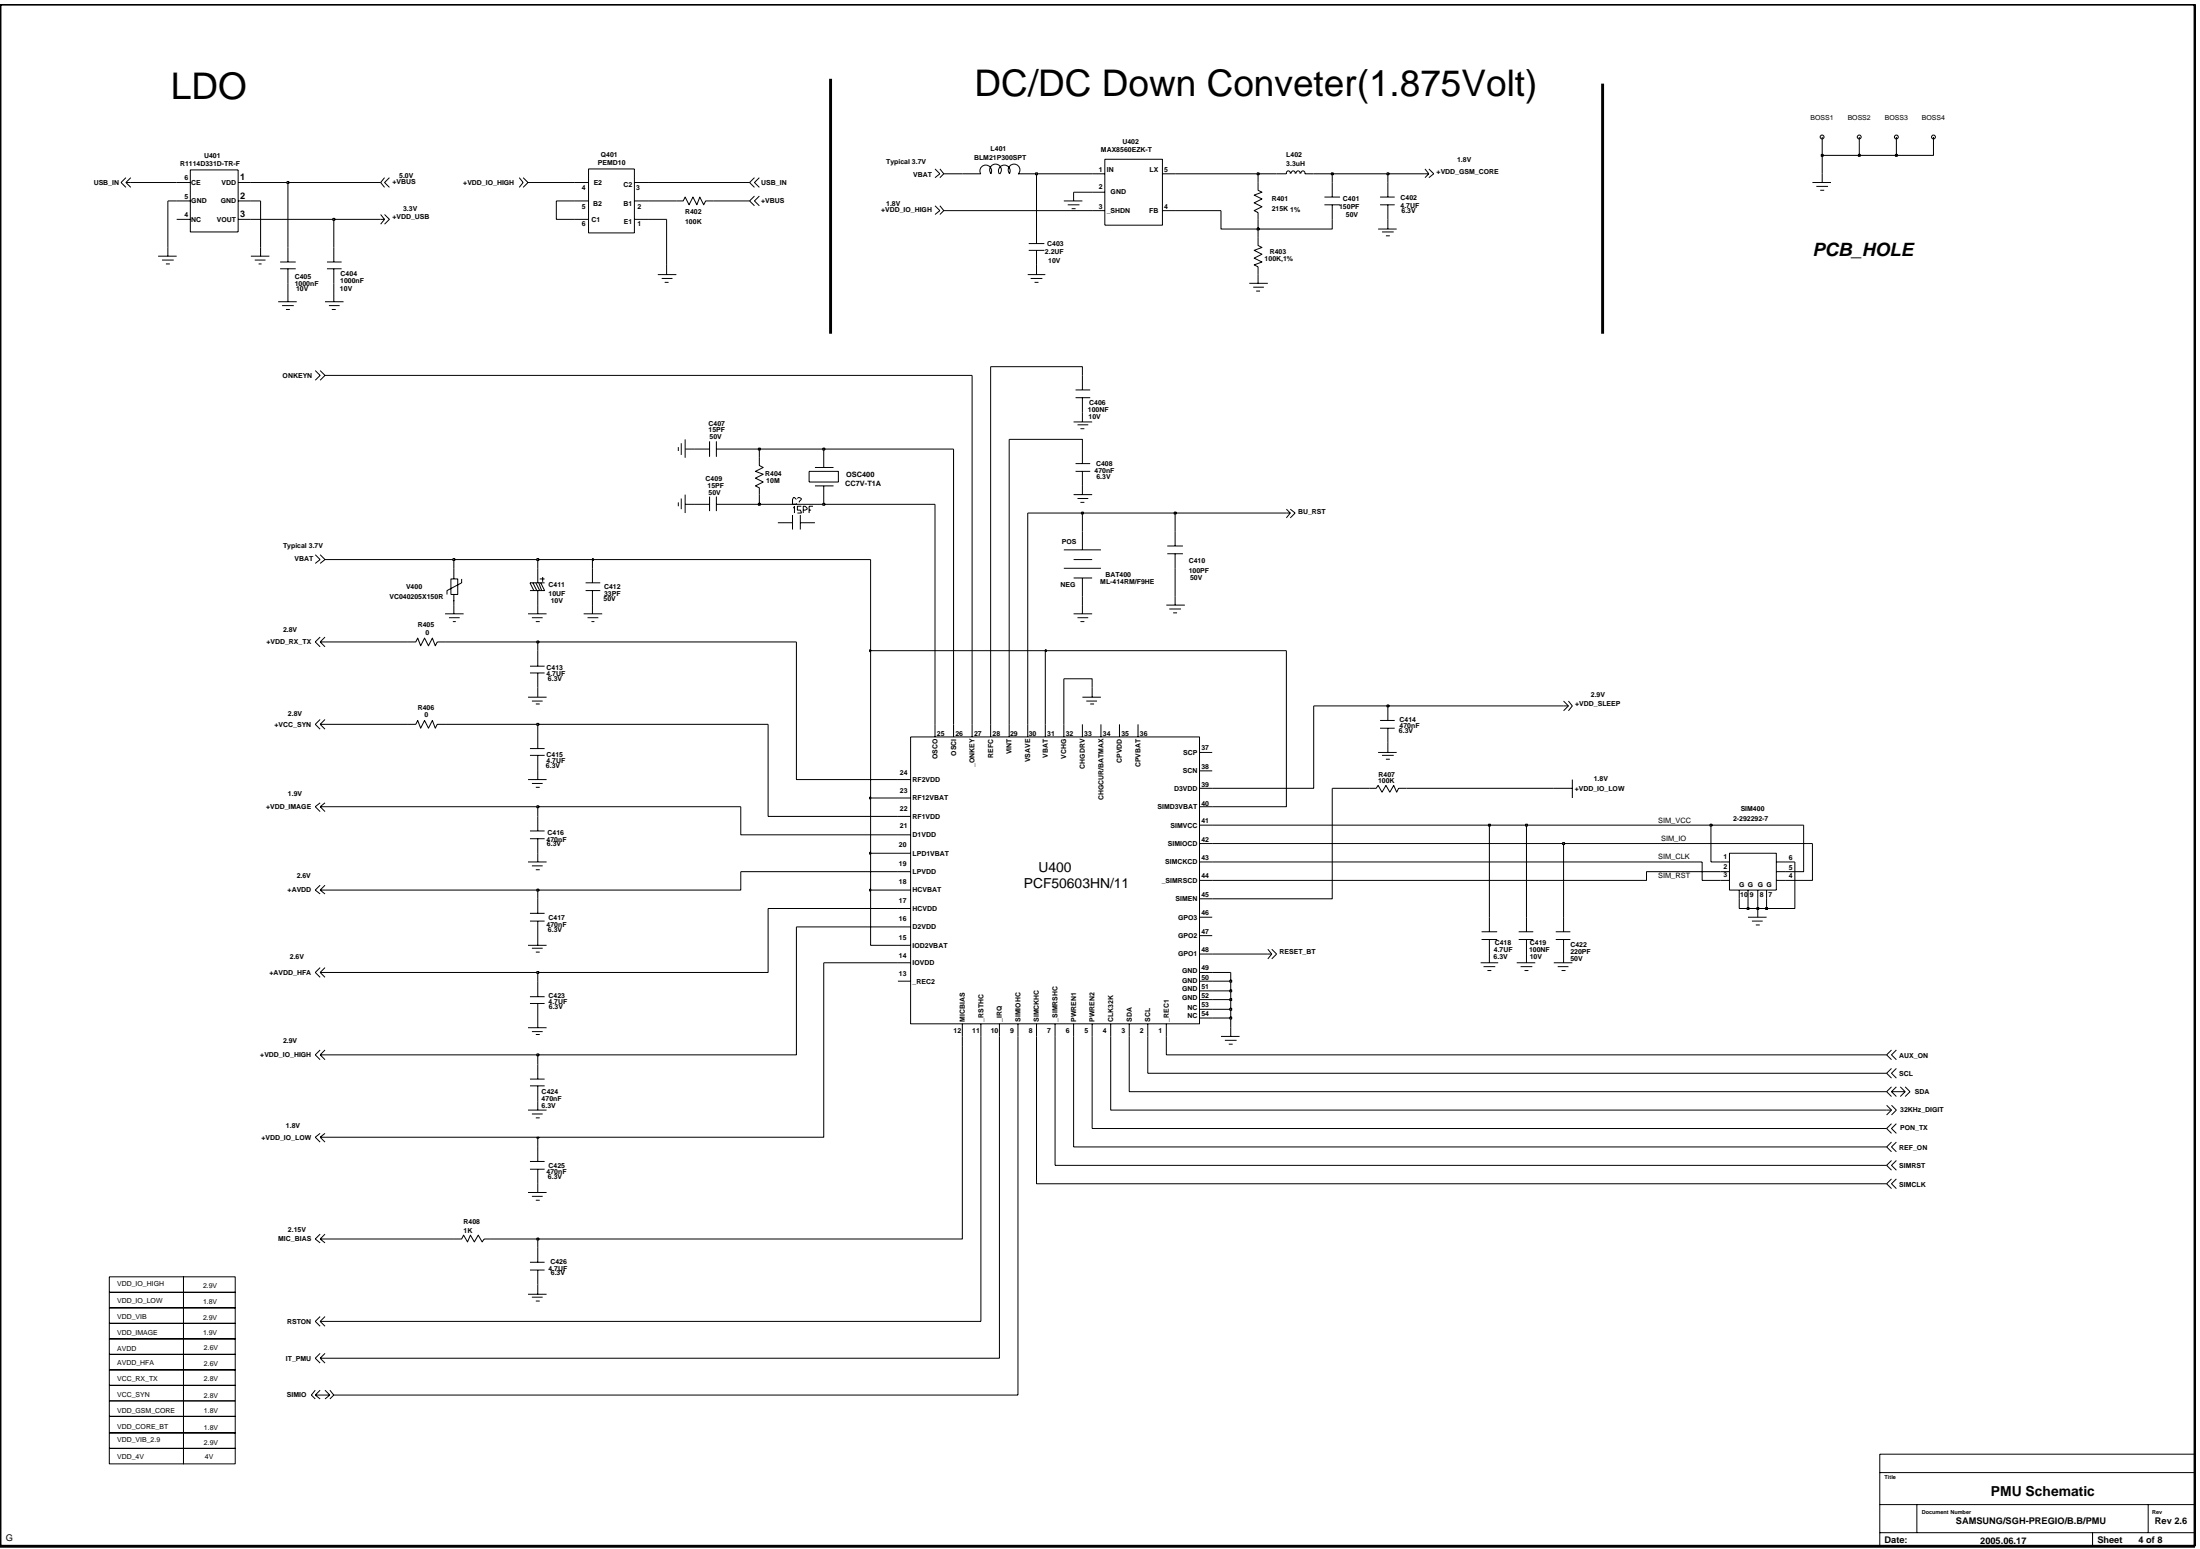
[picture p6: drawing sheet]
<svg xmlns="http://www.w3.org/2000/svg" width="192mm" height="135mm" viewBox="0 0 192 135" stroke-linecap="round" stroke-linejoin="round" font-family="sans-serif">
<g fill="none" stroke="#000" stroke-width=".09">
<path d="M11 15.9h.4M11 15.5l-.4 .4 .4 .4M11 15.9l.4 .4M11.4 15.5l-.4 .4M15.4 17.5h1.2M15.4 19.1h1.2M15.4 15.9h1.2M16.6 14.8h4.2v5.4h-4.2zM20.8 17.5h1.1M20.8 19.1h1.1M20.8 15.9h1.1M33.2 19.1h.3"/>
<path d="M33.2 18.7l.3 .4M33.5 18.7l.5 .4-.5 .5M33.5 19.1l-.3 .5M33.5 15.5l-.3 .4 .3 .4M34 15.5l-.5 .4 .5 .4M45.3 15.5l.3 .4-.3 .4M45.6 15.5l.5 .4-.5 .4M50.1 17.5h1.2M50.1 19.1h1.2M50.1 15.9h1.2M51.3 14.7h4v5.6h-4zM55.3 17.5h1.2"/>
<path d="M55.3 19.1h1.2M55.3 15.9h1.2M59 17.5h.6l.2-.3 .3 .7 .3-.7 .4 .7 .2-.7 .4 .7 .2-.4h.6M65.8 15.5l-.4 .4 .4 .4M65.8 17.1l-.4 .4 .4 .4M66.2 15.5l-.4 .4 .4 .4M66.2 17.1l-.4 .4 .4 .4M81.6 17.9l.4 .5-.4 .3M81.6 14.7l.4 .5-.4 .3M82 17.9l.3 .5-.3 .3M82 14.7l.3 .5-.3 .3M83.9 15.2h1.7"/>
<path d="M85.6 15.2a.51 .51 0 0 1 .4-.8 .51 .51 0 0 1 .4 .8M86.4 15.1a.51 .51 0 0 1 .1-.7 .51 .51 0 0 1 .7 .1 .51 .51 0 0 1 0 .7M87.2 15.2a.51 .51 0 0 1 .4-.8 .51 .51 0 0 1 .4 .8M88.1 15.1a.51 .51 0 0 1 0-.7 .51 .51 0 0 1 .7 .1 .51 .51 0 0 1 0 .7M88.8 15.2h1.6M90.4 20v1.2M92.8 17.5h1.6M93.1 17.9h1.1M93.5 18.2h.3M93.7 16.8v.7M95.3 15.2h1.1M95.3 18.4h1.1"/>
<path d="M95.3 16.8h1.1M96.4 13.9h5v5.7h-5zM101.4 15.2h1.1M101.4 18.4h1.1M109.7 15.9v.7l.4 .2-.7 .2 .7 .4-.7 .3 .7 .3-.7 .4 .3 .1v.6M111.4 15.2h.8M112.2 15.2l.1-.2 .1-.1 .1 .1v.2M112.6 15.1l.1-.1 .1-.1 .1 .1 .1 .2M113.1 15.1v-.1l.1-.1 .2 .1v.2M113.5 15.1v-.1l.2-.1 .1 .1v.2h.8M115.5 17.2h1.4M115.5 17.9h1.4"/>
<path d="M116.2 15.9v1.3M116.2 17.9v1.2M120.2 20h1.6M120.4 17.2h1.3M120.4 17.9h1.3M121.1 15.9v1.3M121.1 17.9v2.1M124.3 14.7l.3 .5M124.3 15.2h.3M124.6 14.7l.5 .5-.5 .3M124.6 15.2l-.3 .3M158.1 15.9h1.6"/>
<path d="M158.4 16.3h1.1M158.8 16.6h.3M159 15.2v.7M13.8 22.3h1.6M14.1 22.7h1.1M14.5 23h.3M14.6 21.6v.7M21.9 22.3h1.6M22.2 22.7h1M22.6 23h.2M22.7 21.6v.7M24.3 26.3h1.6"/>
<path d="M24.4 23.4h1.4M24.4 22.9h1.4M24.6 26.7h1M24.9 27h.4M25.1 21.6v1.3M25.1 23.4v1.3M25.1 25.6v.7M27.5 32.3l.4 .4-.4 .5M27.9 32.3l.5 .4-.5 .5M28.4 26.3h1.6M28.5 23.4h1.3M28.5 22.9h1.3"/>
<path d="M28.7 26.7h.9M28.9 27h.4M29.1 21.6v1.3M29.1 23.4v1.3M29.1 25.6v.7M57.4 24h1.6M57.7 24.3h1M58 24.6h.3M58.2 23.1v.9M59.2 39v.3M59.4 38.7v1M59.8 38.3v1.6"/>
<path d="M59.8 39.2h2.1M61.9 38.5v1.3M62.5 39.2h1.3M62.5 38.5v1.3M66.2 39.9v.7l.4 .2-.7 .3 .7 .3-.7 .3 .7 .3-.7 .4 .3 .2v.5M71.9 39.2v1.6M89.7 24h1.5M89.7 21.2h1.4M89.7 21.8h1.4M89.9 24.3h1M90.2 24.6h.4M90.4 21.8v2.2"/>
<path d="M93.7 36.8h1.6M93.8 34.7h1.3M93.8 34h1.3M94 37.1h.9M94.2 37.4h.4M94.4 32.7v1.3M94.4 34.7v2.1M94.4 39.2v1.2M109 24.7h1.6M109.3 25.1h1M109.6 25.4h.3M109.7 20.7v.7l.4 .2-.7 .2 .7 .4-.7 .3 .7 .4-.7 .2 .3 .2v1.4"/>
<path d="M120.6 20.2h1M120.9 20.6h.3M27.5 48.4l.4 .4-.4 .3M27.9 48.4l.5 .4-.5 .3M27.9 56h.5M27.9 55.6l-.4 .4 .4 .4M27.9 56l.5 .4M28.4 55.6l-.5 .4M35.6 56h.7l.1-.3 .3 .6 .3-.6 .4 .6 .3-.6 .3 .6 .1-.3h.7M38.8 53.5h1.6M39.2 53.9h.9M39.3 50.5h.6v1.4h-.6z"/>
<path d="M39.5 54.2h.3M39.6 49.6v.9M39.6 51.9v1.6M40.3 50.5v.3l-1.3 .7v.4M46.1 53.5h1.6M46.2 58.7h1.3M46.2 58.1h1.3M46.4 53.9h.9M46.5 50.8l.3 .7M46.7 50.8l.4 .7M46.7 54.2h.4M46.9 49.6v1.2"/>
<path d="M46.9 51.5v2M46.9 56.8v1.3M46.9 58.7v2.1M47 50.8l.3 .7M47.1 50.5h.4M47.2 50.8l.3 .7h-1.3M47.3 50.3v.5M47.5 50.8h-1.3l.4 .7M50.9 53.5h1.6M51.1 51.5h1.3M51.1 50.8h1.3M51.3 53.9h.9"/>
<path d="M51.6 54.2h.2M51.7 49.6v1.2M51.7 51.5v2M59.2 43.8v.4M59.4 43.5v.9M59.8 43.1v1.7M59.8 44h2.1M61.9 43.3v1.3M62.5 44h1.3M62.5 43.3v1.3M67.9 45.6h1.2M69.1 44.9v1.3"/>
<path d="M69.8 45.6h1.3M69.8 44.9v1.3M70.6 41.1h2.5v.9h-2.5zM71.1 42.4h1.6M71.1 40.8h1.6M71.9 42.4v1.6M92.8 49.6h3.2M92.8 48h3.2M93.7 53.5h1.6M93.7 50.4h1.6M93.7 48.8h1.6M93.7 43.1h1.6"/>
<path d="M93.8 41.1h1.3M93.8 40.4h1.3M94 53.9h.9M94 43.5h.9M94.2 54.2h.4M94.2 43.8h.4M94.4 41.1v2M94.4 46.4v1.6M94.4 50.4v1.6M94.4 52.8v.7M95.3 60v.8M101.7 52.8h1.7"/>
<path d="M101.8 48.3h1.4M101.8 47.6h1.4M102 53.1h1M102.3 53.5h.4M102.5 46.4v1.2M102.5 48.3v1.3M102.5 52v.8M112.2 44.4l.4 .4M112.2 44.8h.4M112.6 44.4l.4 .4-.4 .4M112.6 44.8l-.4 .4M27.9 70l-.4 .4 .4 .4"/>
<path d="M27.9 70.4l.5 .4M27.9 70.4h.5M27.9 62.8l-.4 .4 .4 .4M27.9 63.2l.5 .4M27.9 63.2h.5M27.9 77.2l-.4 .4 .4 .4M27.9 77.6l.5 .4M27.9 77.6h.5M28.4 70l-.5 .4M28.4 62.8l-.5 .4M28.4 77.2l-.5 .4M35.6 63.2h.7l.1-.4 .3 .7 .3-.7 .4 .7 .3-.7 .3 .7 .1-.3h.7"/>
<path d="M46.1 75.2h1.6M46.1 68h1.6M46.1 60.8h1.6M46.2 65.9h1.3M46.2 65.3h1.3M46.2 79.7h1.3M46.2 73.2h1.3M46.2 72.5h1.3M46.4 75.5h.9M46.4 68.3h.9M46.4 61.2h.9M46.7 75.9h.4"/>
<path d="M46.7 68.7h.4M46.7 61.4h.4M46.9 64v1.3M46.9 65.9v2.1M46.9 71.2v1.3M46.9 73.2v2M46.9 78.4v1.3M78.3 68h1.1M78.3 76h1.1M78.3 77.6h1.1M78.3 79.2h1.1M78.3 74.4h1.1"/>
<path d="M78.3 72.8h1.1M78.3 71.2h1.1M78.3 69.6h1.1M79.4 64.3h25.2v25h-25.2zM81.6 63.2v1.1M83.2 63.2v1.1M84.8 63.2v1.1M86.4 63.2v1.1M88 63.2v1.1M89.7 63.2v1.1M91.2 63.2v1.1M92.8 63.2v1.1"/>
<path d="M94.4 63.2v1.1M94.4 60.8h1.6M94.8 61.2h.9M95.1 61.4h.3M96 63.2v1.1M97.7 63.2v1.1M99.3 63.2v1.1M104.6 75.2h1.1M104.6 70.4h1.1M104.6 76.8h1.1M104.6 68.8h1.1M104.6 65.6h1.1"/>
<path d="M104.6 78.4h1.1M104.6 73.6h1.1M104.6 72h1.1M104.6 67.2h1.1M119.5 68.8h.5l.2-.3 .4 .6 .3-.6 .3 .6 .4-.6 .2 .6 .2-.3h.7M120.2 65.6h1.6M120.4 63.5h1.3M120.4 62.8h1.3M120.6 65.9h1M120.9 66.2h.3M121.1 61.6v1.2M121.1 63.5v2.1"/>
<path d="M135.5 68.8h1.7M136.4 61.2l.4 .4M136.4 61.6h.4M136.8 61.2l.4 .4-.4 .4M136.8 61.6l-.4 .4M137.2 68v1.6M150.1 75.2h.8M150.1 76h.8M150.1 76.8h.8M150.9 74.4h4.1v3.2h-4.1zM151.7 77.6v.8M152.5 77.6v.8"/>
<path d="M153.3 77.6v.8M153.3 79.2v.8M154.1 77.6v.8M155 75.2h.7M155 76h.7M155 76.8h.7M27.9 84.4l-.4 .4 .4 .4M27.9 84.8l.5 .4M27.9 84.8h.5M27.9 98.9l-.4 .3 .4 .4M27.9 99.2l.5 .4M27.9 99.2h.5"/>
<path d="M27.9 91.6l-.4 .4 .4 .4M27.9 92l.5 .4M27.9 92h.5M28.4 84.4l-.5 .4M28.4 98.9l-.5 .3M28.4 91.6l-.5 .4M46.1 89.6h1.6M46.1 96.8h1.6M46.1 82.5h1.6M46.2 80.3h1.3M46.2 94.7h1.3M46.2 94.1h1.3"/>
<path d="M46.2 87.5h1.3M46.2 86.9h1.3M46.4 90h.9M46.4 82.7h.9M46.4 97.2h.9M46.7 90.2h.4M46.7 83h.4M46.7 97.5h.4M46.9 80.3v2.2M46.9 85.6v1.3M46.9 87.5v2.1M46.9 92.9v1.2"/>
<path d="M46.9 94.7v2.1M78.3 84h1.1M78.3 82.5h1.1M78.3 85.6h1.1M78.3 80.9h1.1M83.9 89.3v1.1M85.6 89.3v26h-57.7M87.2 89.3v29.2h-59.3M88.8 89.3v32.4h-59.7M90.4 89.3v1.1M92 89.3v1.1M93.7 89.3v1.1"/>
<path d="M95.3 89.3v1.1M96.9 89.3v1.1M98.5 89.3v1.1M100.1 89.3v1.1M101.7 89.3v1.1M104.6 84.8h1.1M104.6 83.2h1.1M104.6 88.8h1.1M104.6 81.6h1.1M104.6 85.6h1.1M104.6 80h1.1M104.6 86.4h1.1"/>
<path d="M104.6 87.2h1.1M104.6 88h1.1M106.5 90.4h1.6M106.8 90.7h1.1M107.2 91.1h.3M107.4 89.6v.8M110.6 82.8l.3 .4-.3 .4M110.6 83.2h.3M110.9 82.8l.5 .4-.5 .4M129.2 84h1.5M129.2 82h1.4M129.2 81.3h1.4"/>
<path d="M129.4 84.3h1M129.8 84.7h.3M129.9 80v1.3M129.9 82v2M132.3 84h1.6M132.5 82h1.3M132.5 81.3h1.3M132.6 84.3h1.1M133 84.7h.3M133.2 80v1.3M133.2 82v2M135.5 84h1.7"/>
<path d="M135.7 82h1.3M135.7 81.3h1.3M135.9 84.3h.9M136.2 84.7h.4M136.4 80v1.3M136.4 82v2M152.5 80h1.6M152.8 80.3h1M153.2 80.7h.3M164.6 96.4l.4 .4M164.6 96.8h.4M165 91.6l-.4 .4 .4 .4"/>
<path d="M165 93.2l-.4 .4 .4 .4M165 98l-.4 .4 .4 .5M165 96.4l.4 .4-.4 .5M165 96.8l-.4 .5M165 95.2h1.2M165 94.8l-.4 .4 .4 .4M165 95.2l.4 .4M165 99.6l-.4 .4 .4 .5M165.4 91.6l-.4 .4 .4 .4M165.4 93.2l-.4 .4 .4 .4M165.4 98l-.4 .4 .4 .5M165.4 94.8l-.4 .4"/>
<path d="M165.4 99.6l-.4 .4 .4 .5M165.8 94.8l.4 .4M166.2 94.8l.4 .4-.4 .4M166.2 95.2l-.4 .4M27.9 108.1h12.4l.1-.4 .4 .6 .2-.6 .4 .6 .3-.6 .4 .6 .1-.2h4.7v2M27.9 118.1l-.4 .4 .4 .4M27.9 118.5l.5 .4M27.9 107.7l-.4 .4 .4 .3M27.9 108.1l.5 .3M27.9 114.8l-.4 .5 .4 .4M27.9 115.3l.5 .4M28.4 118.1l-.5 .4"/>
<path d="M28.4 107.7l-.5 .4M28.4 114.8l-.5 .5M46.1 112.9h1.6M46.1 104h1.6M46.2 110.8h1.3M46.2 110.1h1.3M46.2 102h1.3M46.2 101.3h1.3M46.4 113.1h.9M46.4 104.4h.9M46.7 113.5h.4M46.7 104.7h.4"/>
<path d="M46.9 100v1.3M46.9 102v2M46.9 110.8v2.1M165 102.8l-.4 .5 .4 .4M165 101.2l-.4 .4 .4 .5M165.4 101.2l-.4 .4 .4 .5M165.4 102.8l-.4 .5 .4 .4M27.5 121.7h1.3M27.5 121.3l-.3 .4 .3 .3M27.5 121.7l.4 .3M27.9 121.3l-.4 .4M28.4 121.3l.4 .4"/>
<path d="M28.8 121.7l-.4 .3M28.8 121.3l.3 .4M29.1 121.7l-.3 .3"/>
<circle cx="158.9" cy="12" r=".17"/>
<circle cx="162.2" cy="12" r=".17"/>
<circle cx="165.4" cy="12" r=".17"/>
<circle cx="168.7" cy="12" r=".17"/>
</g>
<path d="M46.8 108h.2v.2h-.2z" fill-rule="evenodd" fill="#c2c2c2"/>
<path d="M28.4 99.2h18.5v.8M83.9 91.3v16.8h-37M90.4 90.4v12.9h74.2M92 90.4v11.2h72.6M93.7 90.4v9.6h70.9M46.8 108h.2v.2h-.2z" fill="none" stroke="#000" stroke-width=".09"/>
<path d="M46.8 99.2h.2v.1h-.2z" fill-rule="evenodd" fill="#c2c2c2"/>
<path d="M28.4 92h18.5v.9M46.8 99.2h.2v.1h-.2zM71.9 84v15.2h-25M95.3 90.4v8h69.3M96.9 90.4v6.4h67.7M98.5 90.4v4.8h66.1M100.1 90.4v3.2h64.5" fill="none" stroke="#000" stroke-width=".09"/>
<path d="M46.8 91.9h.2v.2h-.2z" fill-rule="evenodd" fill="#c2c2c2"/>
<path d="M46.8 91.9h.2v.2h-.2zM69.5 80.9v11.1h-22.6M83.9 90.4v.9M101.7 90.4v1.6h62.9M105.7 88.8h1.7v.8" fill="none" stroke="#000" stroke-width=".09"/>
<path d="M107.3 88.7h.1v.2h-.1z" fill-rule="evenodd" fill="#c2c2c2"/>
<path d="M105.7 88h1.7v.8M107.3 88.7h.1v.2h-.1z" fill="none" stroke="#000" stroke-width=".09"/>
<path d="M107.3 87.9h.1v.2h-.1z" fill-rule="evenodd" fill="#c2c2c2"/>
<path d="M105.7 87.2h1.7v.8M107.3 88h.1v.1h-.1z" fill="none" stroke="#000" stroke-width=".09"/>
<path d="M107.3 87.1h.1v.2h-.1z" fill-rule="evenodd" fill="#c2c2c2"/>
<path d="M105.7 86.4h1.7v.8M107.3 87.1h.1v.2h-.1z" fill="none" stroke="#000" stroke-width=".09"/>
<path d="M107.3 86.3h.1v.2h-.1z" fill-rule="evenodd" fill="#c2c2c2"/>
<path d="M46.9 84.8v.8M105.7 85.6h1.7v.8M107.3 86.3h.1v.2h-.1z" fill="none" stroke="#000" stroke-width=".09"/>
<path d="M107.3 85.5h.1v.2h-.1z" fill-rule="evenodd" fill="#c2c2c2"/>
<path d="M28.4 84.8h18.5M107.3 85.5h.1v.2h-.1zM107.4 84.8v.8" fill="none" stroke="#000" stroke-width=".09"/>
<path d="M46.8 84.7h.2v.2h-.2z" fill-rule="evenodd" fill="#c2c2c2"/>
<path d="M75.9 77.6v4.9h2.4M78.3 79.2h-11.3v5.6h-20.1M129.9 72v8M133.2 72v8M136.4 73.6v6.4M151.7 78.4v.8h.8M46.8 84.7h.2v.2h-.2zM69.5 80.9h8.8M71.9 84h6.4M105.7 84.8h1.7M105.7 83.2h4.9" fill="none" stroke="#000" stroke-width=".09"/>
<path d="M152.4 79.2h.2v.1h-.2z" fill-rule="evenodd" fill="#c2c2c2"/>
<path d="M152.4 79.2h.2v.1h-.2zM152.5 78.4v.8h.8" fill="none" stroke="#000" stroke-width=".09"/>
<path d="M153.2 79.2h.2v.1h-.2z" fill-rule="evenodd" fill="#c2c2c2"/>
<path d="M153.3 79.2h.1v.1h-.1zM153.3 78.4v.8h.8" fill="none" stroke="#000" stroke-width=".09"/>
<path d="M154 79.2h.2v.1h-.2z" fill-rule="evenodd" fill="#c2c2c2"/>
<path d="M28.4 77.6h18.5v.8M116.2 68.8v9.6h-10.5M154 79.2h.2v.1h-.2zM156.6 75.2v4h-2.5v-.8" fill="none" stroke="#000" stroke-width=".09"/>
<path d="M46.8 77.5h.2v.2h-.2z" fill-rule="evenodd" fill="#c2c2c2"/>
<path d="M46.8 77.6h.2v.1h-.2zM64.6 76v1.6h-17.7" fill="none" stroke="#000" stroke-width=".09"/>
<path d="M75.9 77.5v.2z" fill-rule="evenodd" fill="#c2c2c2"/>
<path d="M64.6 76h13.7M75.9 77.6v.1zM75.9 74.4v3.2h2.4M105.7 75.2h42.8v1.6h1.6M149.2 72v3.2h.9M150.1 76h-6.5v.8h-37.9M155.7 75.2h.9M157.3 72v4h-1.6M158.1 73.6v3.2h-2.4" fill="none" stroke="#000" stroke-width=".09"/>
<path d="M75.9 74.3v.2z" fill-rule="evenodd" fill="#c2c2c2"/>
<path d="M75.9 74.3v.2zM75.9 69.6v4.8h2.4M105.7 73.6h30.7" fill="none" stroke="#000" stroke-width=".09"/>
<path d="M136.3 73.5h.2v.2h-.2z" fill-rule="evenodd" fill="#c2c2c2"/>
<path d="M64.6 70.4v2.4h13.7M105.7 72h24.2M136.3 73.5h.2v.2h-.2zM136.4 73.6h21.7" fill="none" stroke="#000" stroke-width=".09"/>
<path d="M129.8 71.9h.2v.1h-.2z" fill-rule="evenodd" fill="#c2c2c2"/>
<path d="M129.8 71.9h.2v.2h-.2zM129.9 72h3.3" fill="none" stroke="#000" stroke-width=".09"/>
<path d="M133.1 71.9h.1v.1h-.1z" fill-rule="evenodd" fill="#c2c2c2"/>
<path d="M133.1 71.9h.1v.2h-.1zM133.2 72h16" fill="none" stroke="#000" stroke-width=".09"/>
<path d="M149.2 71.9h.1v.1h-.1z" fill-rule="evenodd" fill="#c2c2c2"/>
<path d="M28.4 70.4h18.5v.8M67 63.2v8h11.3M149.2 71.9h.1v.2h-.1zM149.2 72h8.1" fill="none" stroke="#000" stroke-width=".09"/>
<path d="M46.8 70.3h.2v.1h-.2z" fill-rule="evenodd" fill="#c2c2c2"/>
<path d="M112.2 56.8v13.6h-6.5M46.8 70.3h.2v.2h-.2zM46.9 70.4h17.7" fill="none" stroke="#000" stroke-width=".09"/>
<path d="M75.9 69.5v.2z" fill-rule="evenodd" fill="#c2c2c2"/>
<path d="M69.5 56v12h8.8M75.9 56.8v12.8h2.4M28.4 63.2h7.2M38.8 63.2h8.1v.8M75.9 69.5v.2zM114.6 61.6v7.2h-8.9M116.2 68.8h3.3M122.7 68.8h12.8" fill="none" stroke="#000" stroke-width=".09"/>
<path d="M46.8 63.1h.2v.2h-.2z" fill-rule="evenodd" fill="#c2c2c2"/>
<path d="M83.2 39.2v24M84.8 32.7v30.5M86.4 32v31.2M88 38.3v24.9M81.6 44v19.2M89.7 44.8v18.4M91.2 56.8v6.4M92.8 59.2v4M46.8 63.1h.2v.2h-.2zM46.9 63.2h20.1M114.6 61.6h6.5" fill="none" stroke="#000" stroke-width=".09"/>
<path d="M121 61.5h.1v.2h-.1z" fill-rule="evenodd" fill="#c2c2c2"/>
<path d="M46.9 56v.8M92.8 59.2h2.5v.8M121 61.5h.2v.2h-.2zM121.1 61.6h15.3" fill="none" stroke="#000" stroke-width=".09"/>
<path d="M75.9 56.7v.1z" fill-rule="evenodd" fill="#c2c2c2"/>
<path d="M75.9 56.7v.1zM75.9 48.8v8h15.3" fill="none" stroke="#000" stroke-width=".09"/>
<path d="M91.2 56.7h.1v.1h-.1z" fill-rule="evenodd" fill="#c2c2c2"/>
<path d="M28.4 56h7.2M38.8 56h8.1M91.2 56.7h.1v.1h-.1zM91.2 56.8h21" fill="none" stroke="#000" stroke-width=".09"/>
<path d="M46.8 55.9h.2v.2h-.2z" fill-rule="evenodd" fill="#c2c2c2"/>
<path d="M28.4 48.8h11.2v.8M46.8 55.9h.2v.2h-.2zM46.9 56h22.6M46.9 48.8v.8M51.7 48.8v.8M94.4 52v.8M102.5 49.6v2.4" fill="none" stroke="#000" stroke-width=".09"/>
<path d="M39.5 48.7h.2v.2h-.2z" fill-rule="evenodd" fill="#c2c2c2"/>
<path d="M39.5 48.7h.2v.2h-.2zM39.6 48.8h7.3" fill="none" stroke="#000" stroke-width=".09"/>
<path d="M46.8 48.7h.2v.2h-.2z" fill-rule="evenodd" fill="#c2c2c2"/>
<path d="M46.8 48.7h.2v.2h-.2zM46.9 48.8h4.8" fill="none" stroke="#000" stroke-width=".09"/>
<path d="M51.7 48.7h.1v.2h-.1z" fill-rule="evenodd" fill="#c2c2c2"/>
<path d="M51.7 48.7h.1v.2h-.1zM51.7 48.8h24.2M89.7 44.8h4.7v1.6M102.5 44.8v1.6" fill="none" stroke="#000" stroke-width=".09"/>
<path d="M94.3 44.7h.2v.1h-.2z" fill-rule="evenodd" fill="#c2c2c2"/>
<path d="M94.3 44.7h.2v.1h-.2zM94.4 44.8h8.1" fill="none" stroke="#000" stroke-width=".09"/>
<path d="M102.4 44.7h.2v.1h-.2z" fill-rule="evenodd" fill="#c2c2c2"/>
<path d="M63.8 44h2.4M102.4 44.7h.2v.1h-.2zM102.5 44.8h9.7" fill="none" stroke="#000" stroke-width=".09"/>
<path d="M66.2 43.9h.1v.2h-.1z" fill-rule="evenodd" fill="#c2c2c2"/>
<path d="M66.2 43.9h.1v.2h-.1zM66.2 43.1v.9h5.7" fill="none" stroke="#000" stroke-width=".09"/>
<path d="M71.8 43.9h.1v.2h-.1z" fill-rule="evenodd" fill="#c2c2c2"/>
<path d="M63.8 39.2h2.4v.7M71.8 43.9h.1v.2h-.1zM71.9 44h9.7" fill="none" stroke="#000" stroke-width=".09"/>
<path d="M66.2 39.1h.1v.1h-.1z" fill-rule="evenodd" fill="#c2c2c2"/>
<path d="M66.2 39.1h.1v.2h-.1zM66.2 39.2h5.7" fill="none" stroke="#000" stroke-width=".09"/>
<path d="M71.8 39.1h.1v.1h-.1z" fill-rule="evenodd" fill="#c2c2c2"/>
<g fill="none" stroke="#000" stroke-width=".09">
<path d="M14.6 17.5v4.1M22.7 17.5v4.1M25.1 15.9v5.7M29.1 19.1v2.5M58.2 19.1v4M90.4 15.2v4.8M106.5 18.4v1.6h3.2v.7M25.1 24.7v.9M28.4 32.7h56.4M29.1 24.7v.9M71.8 39.1h.1v.2h-.1zM71.9 39.2h11.3"/>
<path d="M86.4 32h8v.7M88 38.3h6.4v.9"/>
</g>
<path d="M109.7 19.9h.1v.2h-.1z" fill-rule="evenodd" fill="#c2c2c2"/>
<path d="M21.9 19.1h7.2M109.7 19.9h.1v.2h-.1zM109.7 19.1v.9h6.5v-.9" fill="none" stroke="#000" stroke-width=".09"/>
<path d="M29 19h.2v.2h-.2z" fill-rule="evenodd" fill="#c2c2c2"/>
<g fill="none" stroke="#000" stroke-width=".09">
<path d="M11.4 15.9h4M14.6 17.5h.8M21.9 17.5h.8M21.9 15.9h3.2M29 19h.2v.2h-.2zM29.1 19.1h4.1M50.1 17.5h-1.6v1.6h1.6M56.5 19.1h1.7M56.5 17.5h2.5M62.2 17.5h3.2M82.3 18.4h13M93.7 16.8h1.6"/>
<path d="M102.5 18.4h4"/>
</g>
<path d="M25 15.8h.2v.2h-.2z" fill-rule="evenodd" fill="#c2c2c2"/>
<path d="M25 15.8h.2v.2h-.2zM25.1 15.9h8.1M46.1 15.9h4M56.5 15.9h8.9M82.3 15.2h1.6M109.7 15.2v.7M116.2 15.2v.7M121.1 15.2v.7" fill="none" stroke="#000" stroke-width=".09"/>
<path d="M90.3 15.1h.2v.1h-.2z" fill-rule="evenodd" fill="#c2c2c2"/>
<path d="M90.3 15.1h.2v.1h-.2zM90.4 15.2h4.9M102.5 15.2h7.2" fill="none" stroke="#000" stroke-width=".09"/>
<path d="M109.7 15.1h.1v.1h-.1z" fill-rule="evenodd" fill="#c2c2c2"/>
<path d="M109.7 15.1h.1v.1h-.1zM109.7 15.2h1.7M114.6 15.2h1.6" fill="none" stroke="#000" stroke-width=".09"/>
<path d="M116.1 15.1h.2v.1h-.2z" fill-rule="evenodd" fill="#c2c2c2"/>
<path d="M116.1 15.1h.2v.1h-.2zM116.2 15.2h4.9" fill="none" stroke="#000" stroke-width=".09"/>
<path d="M121 15.1h.1v.1h-.1z" fill-rule="evenodd" fill="#c2c2c2"/>
<path d="M121 15.1h.2v.1h-.2zM121.1 15.2h3.2M159 13.6v1.6" fill="none" stroke="#000" stroke-width=".09"/>
<path d="M158.9 13.5h.1v.1h-.1z" fill-rule="evenodd" fill="#c2c2c2"/>
<path d="M158.9 13.5h.1v.1h-.1zM159 11.9v1.7h3.2" fill="none" stroke="#000" stroke-width=".09"/>
<path d="M162.1 13.5h.2v.1h-.2z" fill-rule="evenodd" fill="#c2c2c2"/>
<path d="M162.1 13.5h.2v.1h-.2zM162.2 11.9v1.7h3.2" fill="none" stroke="#000" stroke-width=".09"/>
<path d="M165.3 13.5h.2v.1h-.2z" fill-rule="evenodd" fill="#c2c2c2"/>
<g fill="none" stroke="#000" stroke-width=".09">
<path d="M165.3 13.5h.2v.1h-.2zM165.4 11.9v1.7h3.3v-1.7M69.2 44.3l.1-.1v.6M69.5 43.6l-.3-.2-.1 .2v.4h.4v-.1M69.6 43.5v-.1l.3 .1-.2 .3M69.9 44.2h-.3v.3h.2l.1 .2v.1h-.3M70.1 44.5l.3-.1v-.1l-.2-.1h-.1v.6M70.6 44.5h.2M70.9 44.2h-.3v.6M9.5 111.4h6.5v1.3h-6.5zM9.5 112.7h6.5v1.4h-6.5zM9.5 114.1h6.5v1.3h-6.5z"/>
<path d="M9.5 115.4h6.5v1.4h-6.5zM9.5 116.8h6.5v1.3h-6.5zM9.5 118.1h6.5v1.4h-6.5zM9.5 119.5h6.5v1.3h-6.5zM16 111.4h4.5v1.3h-4.5zM16 112.7h4.5v1.4h-4.5zM16 114.1h4.5v1.3h-4.5zM16 115.4h4.5v1.4h-4.5zM16 116.8h4.5v1.3h-4.5zM16 118.1h4.5v1.4h-4.5zM16 119.5h4.5v1.3h-4.5zM9.5 120.8h6.5v1.4h-6.5z"/>
<path d="M9.5 122.2h6.5v1.3h-6.5zM9.5 123.5h6.5v1.5h-6.5zM9.5 125h6.5v1.3h-6.5zM9.5 126.3h6.5v1.4h-6.5zM16 120.8h4.5v1.4h-4.5zM16 122.2h4.5v1.3h-4.5zM16 123.5h4.5v1.5h-4.5zM16 125h4.5v1.3h-4.5zM16 126.3h4.5v1.4h-4.5zM164 133.7h27.4M164 131.2h27.4M164 128.5h27.4"/>
<path d="M167.2 131.2v2.5M182.5 133.7v1.2M187.4 131.2v2.5M191.4 126.8h-27.4v8.1"/>
</g>
<path d="M0 .4h191.5v134.5h-191.5zM72.5 6.9v22.2M139.8 7.3v21.8" fill="none" stroke="#000" stroke-width=".25"/>
<g font-size="3.2">
<text x="14.9" y="8.7">LDO</text>
<text x="85" y="8.4">DC/DC Down Conveter(1.875Volt)</text>
</g>
<text font-size="1.6" x="158.1" y="22.3">PCB_HOLE</text>
<g font-size="1.2">
<text x="89.3" y="77.5">PCF50603HN/11</text>
<text x="90.6" y="76.1">U400</text>
<text x="173.7" y="130.5">PMU Schematic</text>
</g>
<g font-size=".8">
<text x="20.9" y="17.3">2</text>
<text x="20.9" y="15.7">1</text>
<text x="20.9" y="19">3</text>
<text x=".5" y="134.4">G</text>
<text x="164.4" y="134.6">Date:</text>
<text x="170.6" y="133">SAMSUNG/SGH-PREGIO/B.B/PMU</text>
<text x="172.7" y="134.7">2005.06.17</text>
<text x="183" y="134.6">Sheet</text>
<text x="186.5" y="134.6">4 of 8</text>
<text x="188" y="133">Rev 2.6</text>
</g>
<g font-size=".6">
<text x="157.9" y="10.5">BOSS1</text>
<text x="161.2" y="10.5">BOSS2</text>
<text x="164.4" y="10.5">BOSS3</text>
<text x="167.6" y="10.5">BOSS4</text>
<text x="8.2" y="16.2">USB_IN</text>
<text x="15.7" y="14.5">R1114D331D-TR-F</text>
<text x="16.1" y="15.7">6</text>
<text x="16.1" y="17.3">5</text>
<text x="16.7" y="16.1">CE</text>
<text x="16.7" y="17.7">GND</text>
<text x="17.8" y="13.8">U401</text>
<text x="19.3" y="17.7">GND</text>
<text x="19.3" y="16.1">VDD</text>
<text x="34.2" y="16.1">+VBUS</text>
<text x="34.8" y="15.5">5.0V</text>
<text x="40.4" y="16.1">+VDD_IO_HIGH</text>
<text x="50.7" y="16.6">4</text>
<text x="51.8" y="17.9">B2</text>
<text x="51.8" y="16.2">E2</text>
<text x="52.2" y="14.4">PEMD10</text>
<text x="52.4" y="13.7">Q401</text>
<text x="54.4" y="17.9">B1</text>
<text x="54.4" y="16.3">C2</text>
<text x="55.5" y="16.6">3</text>
<text x="66.4" y="17.7">+VBUS</text>
<text x="66.4" y="16.1">USB_IN</text>
<text x="77.3" y="17.9">1.8V</text>
<text x="77.3" y="14.3">Typical 3.7V</text>
<text x="79.7" y="15.4">VBAT</text>
<text x="85" y="13.9">BLM21P300SPT</text>
<text x="86.4" y="13.2">L401</text>
<text x="95.9" y="16.5">2</text>
<text x="95.9" y="15">1</text>
<text x="96" y="13.3">MAX8560EZK-T</text>
<text x="96.5" y="15">IN</text>
<text x="96.9" y="16.9">GND</text>
<text x="97.9" y="12.5">U402</text>
<text x="100.3" y="15">LX</text>
<text x="101.6" y="15">5</text>
<text x="110.9" y="17.5">R401</text>
<text x="112.2" y="13.7">L402</text>
<text x="112.2" y="14.5">3.3uH</text>
<text x="117.1" y="17.5">C401</text>
<text x="122.2" y="17.4">C402</text>
<text x="125.3" y="15.2">+VDD_GSM_CORE</text>
<text x="127.1" y="14.1">1.8V</text>
<text x="16.1" y="19">4</text>
<text x="16.7" y="19.3">NC</text>
<text x="18.9" y="19.3">VOUT</text>
<text x="34.2" y="19.1">+VDD_USB</text>
<text x="35.2" y="18.4">3.3V</text>
<text x="50.7" y="18.2">5</text>
<text x="50.7" y="19.7">6</text>
<text x="51.6" y="19.4">C1</text>
<text x="54.4" y="19.6">E1</text>
<text x="55.6" y="19.7">1</text>
<text x="55.6" y="18.2">2</text>
<text x="59.8" y="19.5">100K</text>
<text x="59.8" y="18.7">R402</text>
<text x="76.9" y="18.5">+VDD_IO_HIGH</text>
<text x="91.2" y="22.2">2.2UF</text>
<text x="91.4" y="21.5">C403</text>
<text x="91.4" y="22.9">10V</text>
<text x="95.9" y="18.2">3</text>
<text x="96.5" y="18.6">_SHDN</text>
<text x="100.3" y="18.6">FB</text>
<text x="101.6" y="18.2">4</text>
<text x="110.3" y="22.8">100K,1%</text>
<text x="110.8" y="22.2">R403</text>
<text x="110.9" y="18.4">215K</text>
<text x="112.6" y="18.5">1%</text>
<text x="116.8" y="18.2">150PF</text>
<text x="117.4" y="19">50V</text>
<text x="122.2" y="18.1">4.7UF</text>
<text x="122.3" y="18.5">6.3V</text>
<text x="25.7" y="25">1000nF</text>
<text x="25.7" y="24.4">C405</text>
<text x="25.8" y="25.4">10V</text>
<text x="29.7" y="25.4">10V</text>
<text x="29.7" y="24.7">1000nF</text>
<text x="29.7" y="24.1">C404</text>
<text x="24.7" y="33">ONKEYN</text>
<text x="94.9" y="35.9">100NF</text>
<text x="95" y="35.4">C406</text>
<text x="61.6" y="41.9">C409</text>
<text x="61.8" y="37.1">C407</text>
<text x="61.8" y="37.7">15PF</text>
<text x="61.9" y="38.3">50V</text>
<text x="66.7" y="41.5">R404</text>
<text x="73.8" y="41.6">OSC400</text>
<text x="95" y="36.5">10V</text>
<text x="95.5" y="41.3">470nF</text>
<text x="95.6" y="40.7">C408</text>
<text x="95.6" y="41.8">6.3V</text>
<text x="24.7" y="47.8">Typical 3.7V</text>
<text x="61.7" y="42.5">15PF</text>
<text x="61.8" y="43.1">50V</text>
<text x="66.8" y="42.1">10M</text>
<text x="73.7" y="42.3">CC7V-T1A</text>
<text x="92.6" y="47.4">POS</text>
<text x="113.2" y="44.8">BU_RST</text>
<text x="25.7" y="49">VBAT</text>
<text x="34" y="52.3">VC040205X150R</text>
<text x="35.4" y="51.3">V400</text>
<text x="47.8" y="51.2">C411</text>
<text x="47.8" y="52">10UF</text>
<text x="48" y="52.6">10V</text>
<text x="52.6" y="52.4">50V</text>
<text x="52.7" y="51.4">C412</text>
<text x="52.7" y="52">33PF</text>
<text x="92.5" y="51.2">NEG</text>
<text x="96" y="51">ML-414RM/F9HE</text>
<text x="96.4" y="50.4">BAT400</text>
<text x="103.7" y="50">100PF</text>
<text x="103.7" y="49.1">C410</text>
<text x="103.8" y="50.6">50V</text>
<text x="23.2" y="56.2">+VDD_RX_TX</text>
<text x="24.7" y="55.1">2.8V</text>
<text x="36.4" y="54.7">R405</text>
<text x="37.1" y="55.4">0</text>
<text x="47.7" y="58.4">C413</text>
<text x="47.7" y="58.9">4.7UF</text>
<text x="47.8" y="59.4">6.3V</text>
<text x="23.9" y="63.4">+VCC_SYN</text>
<text x="25.1" y="62.4">2.8V</text>
<text x="36.4" y="61.9">R406</text>
<text x="37" y="62.6">0</text>
<text x="81.7" y="64.2">25</text>
<text x="83.3" y="64.2">26</text>
<text x="83.4" y="65.9" transform="rotate(-90 83.4 65.9)">OSCI</text>
<text x="85" y="64.2">27</text>
<text x="86.6" y="64.2">28</text>
<text x="88.1" y="64.2">29</text>
<text x="88.2" y="65.8" transform="rotate(-90 88.2 65.8)">VINT</text>
<text x="89.7" y="64.2">30</text>
<text x="91.4" y="64.2">31</text>
<text x="93" y="64.2">32</text>
<text x="94.6" y="64.2">33</text>
<text x="96.2" y="64.2">34</text>
<text x="97.8" y="64.2">35</text>
<text x="99.4" y="64.2">36</text>
<text x="103.2" y="65.8">SCP</text>
<text x="104.8" y="65.5">37</text>
<text x="122" y="63.9">6.3V</text>
<text x="122.1" y="63">C414</text>
<text x="122.1" y="63.5">470nF</text>
<text x="137.4" y="61.6">+VDD_SLEEP</text>
<text x="138.8" y="60.8">2.9V</text>
<text x="23.2" y="70.6">+VDD_IMAGE</text>
<text x="25.1" y="69.4">1.9V</text>
<text x="47.6" y="67">6.3V</text>
<text x="47.7" y="66.6">4.7UF</text>
<text x="47.7" y="66">C415</text>
<text x="78.5" y="69.2">23</text>
<text x="78.5" y="70.7">22</text>
<text x="78.5" y="67.6">24</text>
<text x="79.6" y="69.8">RF12VBAT</text>
<text x="79.6" y="71.4">RF1VDD</text>
<text x="79.6" y="68.2">RF2VDD</text>
<text x="81.8" y="66.2" transform="rotate(-90 81.8 66.2)">OSCO</text>
<text x="85" y="66.9" transform="rotate(-90 85 66.9)">_ONKEY</text>
<text x="86.6" y="66.1" transform="rotate(-90 86.6 66.1)">REFC</text>
<text x="89.9" y="66.5" transform="rotate(-90 89.9 66.5)">VSAVE</text>
<text x="91.4" y="66.1" transform="rotate(-90 91.4 66.1)">VBAT</text>
<text x="93" y="66.2" transform="rotate(-90 93 66.2)">VCHG</text>
<text x="94.6" y="67" transform="rotate(-90 94.6 67)">CHGDRV</text>
<text x="96.3" y="69.8" transform="rotate(-90 96.3 69.8)">CHGCUR/BATMAX</text>
<text x="97.9" y="66.5" transform="rotate(-90 97.9 66.5)">CPVDD</text>
<text x="99.5" y="66.9" transform="rotate(-90 99.5 66.9)">CPVBAT</text>
<text x="101" y="70.6">SIMD3VBAT</text>
<text x="102.4" y="69">D3VDD</text>
<text x="103.2" y="67.4">SCN</text>
<text x="104.8" y="71.8">41</text>
<text x="104.8" y="70.3">40</text>
<text x="104.8" y="67.1">38</text>
<text x="104.8" y="68.7">39</text>
<text x="120.2" y="68.3">100K</text>
<text x="120.3" y="67.7">R407</text>
<text x="137.4" y="69">+VDD_IO_LOW</text>
<text x="139" y="68.2">1.8V</text>
<text x="144.6" y="71.8">SIM_VCC</text>
<text x="151.2" y="71.6">2-292292-7</text>
<text x="151.8" y="70.8">SIM400</text>
<text x="25.1" y="77.8">+AVDD</text>
<text x="25.9" y="76.6">2.6V</text>
<text x="47.7" y="73.4">470nF</text>
<text x="47.7" y="73.8">6.3V</text>
<text x="47.8" y="72.8">C416</text>
<text x="78.4" y="73.9">20</text>
<text x="78.4" y="75.5">19</text>
<text x="78.4" y="77.1">18</text>
<text x="78.5" y="72.2">21</text>
<text x="79.6" y="74.6">LPD1VBAT</text>
<text x="79.6" y="76.2">LPVDD</text>
<text x="79.6" y="77.8">HCVBAT</text>
<text x="79.6" y="73">D1VDD</text>
<text x="101.3" y="77">_SIMRSCD</text>
<text x="101.6" y="75.4">SIMCKCD</text>
<text x="101.9" y="73.8">SIMIOCD</text>
<text x="102.1" y="72.2">SIMVCC</text>
<text x="104.8" y="75">43</text>
<text x="104.8" y="73.4">42</text>
<text x="104.8" y="76.6">44</text>
<text x="144.6" y="74.9">SIM_CLK</text>
<text x="144.6" y="76.6">SIM_RST</text>
<text x="144.9" y="73.3">SIM_IO</text>
<text x="150.4" y="74.9">1</text>
<text x="150.4" y="75.8">2</text>
<text x="150.4" y="76.5">3</text>
<text x="151.7" y="77.4">G G G G</text>
<text x="156.1" y="76.6">4</text>
<text x="156.1" y="75.9">5</text>
<text x="156.1" y="75">6</text>
<text x="25.3" y="83.6">2.6V</text>
<text x="47.7" y="80.8">470nF</text>
<text x="47.8" y="81.3">6.3V</text>
<text x="47.8" y="80.3">C417</text>
<text x="78.4" y="83.6">14</text>
<text x="78.4" y="78.7">17</text>
<text x="78.4" y="82">15</text>
<text x="78.4" y="80.3">16</text>
<text x="79.6" y="79.5">HCVDD</text>
<text x="79.6" y="82.7">IOD2VBAT</text>
<text x="79.6" y="81.1">D2VDD</text>
<text x="102.5" y="78.6">SIMEN</text>
<text x="102.8" y="83.4">GPO1</text>
<text x="102.8" y="81.8">GPO2</text>
<text x="102.8" y="80.2">GPO3</text>
<text x="104.8" y="78.2">45</text>
<text x="104.8" y="83">48</text>
<text x="104.8" y="81.4">47</text>
<text x="104.8" y="79.8">46</text>
<text x="111.6" y="83.2">RESET_BT</text>
<text x="130.3" y="83.6">6.3V</text>
<text x="130.3" y="83">4.7UF</text>
<text x="130.4" y="82.5">C418</text>
<text x="133.4" y="83">100NF</text>
<text x="133.4" y="83.6">10V</text>
<text x="133.5" y="82.5">C419</text>
<text x="137" y="82.6">C422</text>
<text x="137" y="83.8">50V</text>
<text x="137" y="83.2">220PF</text>
<text x="151.8" y="78.2">10</text>
<text x="152.6" y="78.2">9</text>
<text x="153.5" y="78.2">8</text>
<text x="154.3" y="78.2">7</text>
<text x="23.5" y="85">+AVDD_HFA</text>
<text x="47.8" y="87.6">4.7UF</text>
<text x="47.8" y="87">C423</text>
<text x="47.9" y="88">6.3V</text>
<text x="78.4" y="85.2">13</text>
<text x="79.6" y="85.8">_REC2</text>
<text x="79.6" y="84.2">IOVDD</text>
<text x="84.2" y="89.1" transform="rotate(-90 84.2 89.1)">MICBIAS</text>
<text x="85.8" y="89.1" transform="rotate(-90 85.8 89.1)">_RSTHC</text>
<text x="87.4" y="89.1" transform="rotate(-90 87.4 89.1)">_IRQ</text>
<text x="89" y="89.1" transform="rotate(-90 89 89.1)">SIMIOHC</text>
<text x="90.6" y="89.1" transform="rotate(-90 90.6 89.1)">SIMCKHC</text>
<text x="92.2" y="89.1" transform="rotate(-90 92.2 89.1)">_SIMRSHC</text>
<text x="93.9" y="89.1" transform="rotate(-90 93.9 89.1)">PWREN1</text>
<text x="95.5" y="89.1" transform="rotate(-90 95.5 89.1)">PWREN2</text>
<text x="97.1" y="89.1" transform="rotate(-90 97.1 89.1)">CLK32K</text>
<text x="98.7" y="89.1" transform="rotate(-90 98.7 89.1)">SDA</text>
<text x="100.3" y="89.1" transform="rotate(-90 100.3 89.1)">SCL</text>
<text x="102" y="89.1" transform="rotate(-90 102 89.1)">_REC1</text>
<text x="103.1" y="86.5">GND</text>
<text x="103.1" y="87.2">GND</text>
<text x="103.1" y="84.9">GND</text>
<text x="103.1" y="85.7">GND</text>
<text x="103.6" y="88.1">NC</text>
<text x="103.6" y="88.8">NC</text>
<text x="104.8" y="87.9">53</text>
<text x="104.8" y="88.6">54</text>
<text x="104.8" y="86.3">51</text>
<text x="104.8" y="87">52</text>
<text x="104.8" y="84.6">49</text>
<text x="104.8" y="85.5">50</text>
<text x="22.7" y="92.2">+VDD_IO_HIGH</text>
<text x="24.7" y="91">2.9V</text>
<text x="47.3" y="95.5">C424</text>
<text x="83.2" y="90.1">12</text>
<text x="84.8" y="90.1">11</text>
<text x="86.4" y="90.1">10</text>
<text x="88.1" y="90.1">9</text>
<text x="89.7" y="90.1">8</text>
<text x="91.4" y="90.1">7</text>
<text x="93" y="90.1">6</text>
<text x="94.6" y="90.1">5</text>
<text x="96.2" y="90.1">4</text>
<text x="97.8" y="90.1">3</text>
<text x="99.4" y="90.1">2</text>
<text x="101.1" y="90.1">1</text>
<text x="165.7" y="93.9">SCL</text>
<text x="165.7" y="92.3">AUX_ON</text>
<text x="167" y="95.4">SDA</text>
<text x="22.8" y="99.4">+VDD_IO_LOW</text>
<text x="24.9" y="98.4">1.8V</text>
<text x="47.3" y="96.1">470nF</text>
<text x="47.3" y="96.7">6.3V</text>
<text x="47.8" y="101.9">C425</text>
<text x="165.7" y="100.3">REF_ON</text>
<text x="165.7" y="101.9">SIMRST</text>
<text x="165.8" y="98.6">PON_TX</text>
<text x="165.8" y="97">32KHz_DIGIT</text>
<text x="25.1" y="107.5">2.15V</text>
<text x="40.4" y="106.8">R408</text>
<text x="40.4" y="107.6">1K</text>
<text x="47.7" y="102.4">470nF</text>
<text x="47.8" y="102.8">6.3V</text>
<text x="165.7" y="103.5">SIMCLK</text>
<text x="10.2" y="113.6">VDD_IO_LOW</text>
<text x="10.2" y="112.2">VDD_IO_HIGH</text>
<text x="17.7" y="112.4">2.9V</text>
<text x="17.7" y="113.7">1.8V</text>
<text x="24.3" y="108.3">MIC_BIAS</text>
<text x="47.8" y="110.9">4.7UF</text>
<text x="48" y="110.3">C426</text>
<text x="48.1" y="111.2">6.3V</text>
<text x="10.2" y="116.4">VDD_IMAGE</text>
<text x="10.2" y="115.1">VDD_VIB</text>
<text x="10.2" y="117.9">AVDD</text>
<text x="10.2" y="119.1">AVDD_HFA</text>
<text x="17.7" y="115.2">2.9V</text>
<text x="17.7" y="116.4">1.9V</text>
<text x="17.8" y="119.1">2.6V</text>
<text x="17.8" y="117.8">2.6V</text>
<text x="24.9" y="118.7">IT_PMU</text>
<text x="25" y="115.5">RSTON</text>
<text x="10.2" y="120.5">VCC_RX_TX</text>
<text x="10.2" y="125.8">VDD_VIB_2.9</text>
<text x="10.2" y="123.3">VDD_GSM_CORE</text>
<text x="10.2" y="124.6">VDD_CORE_BT</text>
<text x="10.2" y="121.8">VCC_SYN</text>
<text x="17.8" y="121.9">2.8V</text>
<text x="17.8" y="123.3">1.8V</text>
<text x="17.8" y="124.7">1.8V</text>
<text x="17.8" y="120.5">2.8V</text>
<text x="25" y="121.9">SIMIO</text>
<text x="10.2" y="127.3">VDD_4V</text>
<text x="17.8" y="126.1">2.9V</text>
<text x="17.9" y="127.3">4V</text>
</g>
<g font-size=".5">
<text x="164.4" y="129">Title</text>
<text x="167.6" y="132.1">Document Number</text>
<text x="187.7" y="132.1">Rev</text>
</g>
</svg>
